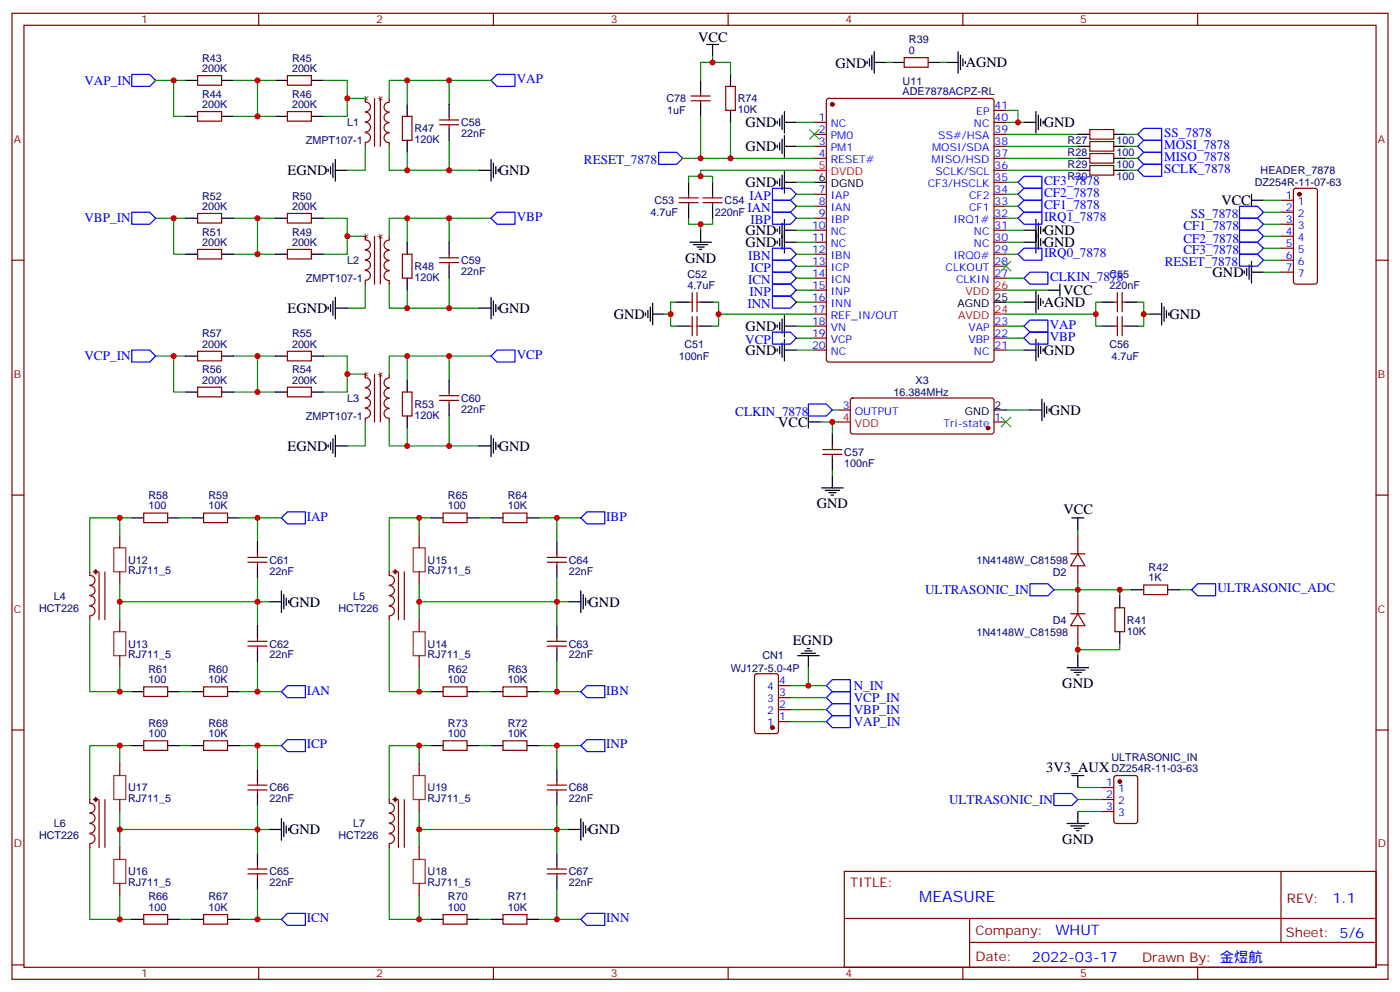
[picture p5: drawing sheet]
<svg xmlns="http://www.w3.org/2000/svg" width="412mm" height="292mm" viewBox="0 0 412 292" stroke-linecap="round" stroke-linejoin="round" font-family="sans-serif">
<g fill="none" stroke="#870000" stroke-width=".35">
<path d="M3.5 3.9h405.4v284.4h-405.4zM7.1 7.4h398.2v277.3h-398.2zM76.2 3.9v3.5M145.3 3.9v3.5M214.5 3.9v3.5M266.3 17h7.1v2.8h-7.1zM283.6 3.9v3.5M352.8 3.9v3.5M58.2 22.3h7.1v2.8h-7.1zM58.2 32.8h7.1v2.9h-7.1zM84.7 22.3h7v2.8h-7zM84.7 32.8h7v2.9h-7z"/>
<path d="M107.6 29v1.1a1.41 1.41 0 0 1 1.5 1.4 1.41 1.41 0 0 1-1.5 1.4M107.6 39.1a1.41 1.41 0 0 1 1.5 1.4 1.41 1.41 0 0 1-1.5 1.4M107.6 33.1a1.41 1.41 0 0 1 1.5 1.4 1.41 1.41 0 0 1-1.5 1.4M107.6 36a1.41 1.41 0 0 1 1.5 1.4 1.41 1.41 0 0 1-1.5 1.5M110.3 29v14.1M112 29v14M114.6 36.2a1.41 1.41 0 0 0-1.5 1.4 1.41 1.41 0 0 0 1.5 1.4M114.6 33.2a1.41 1.41 0 0 0-1.5 1.4 1.41 1.41 0 0 0 1.5 1.4M114.6 39.2a1.41 1.41 0 0 0-1.5 1.4 1.41 1.41 0 0 0 1.5 1.4M114.6 30.1a1.41 1.41 0 0 0-1.5 1.4 1.41 1.41 0 0 0 1.5 1.4M114.7 29v1M118.5 34.3h2.9v7h-2.9z"/>
<path d="M129.5 36.7h5.6M129.5 35.3h5.6M132.3 34.3v1M132.3 36.7v1.1M203.6 29.7h5.6M203.6 28.3h5.6M206.4 27.2v1.1M206.4 29.7v1M213.8 25.4h2.8v7.1h-2.8zM239.9 36h3.5M239.9 39.5h3.5M243.7 29.2l.4-.2h48l.7 .4v76.5l-.5 .6-48.2 .1-.6-.5-.1-76.4z"/>
<path d="M292.8 36h3.5M292.8 39.5h3.5M292.8 32.5h3.5M321 38.1h7.1v2.9h-7.1zM107.6 42v1.1M114.7 42v1.1M200 59.7h5.7M200 58.2h5.7M202.8 57.2v1M202.8 59.7v1M207.1 59.7h5.6M207.1 58.2h5.6"/>
<path d="M209.9 57.2v1M209.9 59.7v1M239.9 43.1h3.5M239.9 46.6h3.5M239.9 57.2h3.5M292.8 43.1h3.5M292.8 46.6h3.5M292.8 57.2h3.5M292.8 53.7h3.5M292.8 50.1h3.5M321 41.7h7.1v2.8h-7.1zM321 45.2h7.1v2.8h-7.1z"/>
<path d="M321 48.7h7.1v2.8h-7.1zM377.5 58.9h3.5M381.2 55.6l.5-.2h5.6l.7 .5 .1 27-.3 .5-.5 .2h-5.6l-.5-.2-.2-.5v-26.8zM3.5 76.6h3.6M58.2 73.4h7.1v2.8h-7.1zM58.2 62.8h7.1v2.9h-7.1zM84.7 73.4h7v2.8h-7zM84.7 62.8h7v2.9h-7zM107.6 69.5v1.1a1.41 1.41 0 0 1 1.5 1.4 1.41 1.41 0 0 1-1.5 1.4M107.6 79.7a1.41 1.41 0 0 1 1.5 1.4 1.41 1.41 0 0 1-1.5 1.4M107.6 73.6a1.41 1.41 0 0 1 1.5 1.4 1.41 1.41 0 0 1-1.5 1.4M107.6 76.6a1.41 1.41 0 0 1 1.5 1.4 1.41 1.41 0 0 1-1.5 1.4"/>
<path d="M110.3 69.6v14M112 69.6v14M114.6 76.7a1.41 1.41 0 0 0-1.5 1.4 1.41 1.41 0 0 0 1.5 1.5M114.6 73.8a1.41 1.41 0 0 0-1.5 1.4 1.41 1.41 0 0 0 1.5 1.4M114.6 79.7a1.41 1.41 0 0 0-1.5 1.4 1.41 1.41 0 0 0 1.5 1.4l.1 1.1M114.6 70.7a1.41 1.41 0 0 0-1.5 1.4 1.41 1.41 0 0 0 1.5 1.4M114.7 69.5v1.1M118.5 74.8h2.9v7.1h-2.9zM129.5 77.3h5.6M129.5 75.9h5.6M132.3 74.8v1.1M132.3 77.3v1.1"/>
<path d="M239.9 60.7h3.5M239.9 64.2h3.5M239.9 67.8h3.5M239.9 71.3h3.5M239.9 74.8h3.5M239.9 78.4h3.5M292.8 60.7h3.5M292.8 64.2h3.5M292.8 67.8h3.5M292.8 71.3h3.5M292.8 74.8h3.5M292.8 78.4h3.5"/>
<path d="M377.5 76.6h3.5M377.5 62.5h3.5M377.5 66h3.5M377.5 69.5h3.5M377.5 73.1h3.5M405.3 76.6h3.6M107.6 82.6v1M202.8 88.9h1.1M202.8 96h1.1M203.9 86.1v5.7M203.9 93.2v5.6M205.3 88.9h1.1"/>
<path d="M205.3 96h1.1M205.3 86.1v5.7M205.3 93.2v5.6M239.9 81.9h3.5M239.9 85.4h3.5M239.9 88.9h3.5M239.9 92.5h3.5M239.9 96h3.5M239.9 99.5h3.5M292.8 81.9h3.5M292.8 96h3.5M292.8 99.5h3.5"/>
<path d="M328.1 88.9h1M328.1 96h1M329.1 86.1v5.7M329.1 93.2v5.6M330.6 88.9h1M330.6 96h1M330.6 86.1v5.7M330.6 93.2v5.6M377.5 80.1h3.5M58.2 114h7.1v2.8h-7.1zM58.2 103.4h7.1v2.8h-7.1zM84.7 114h7v2.8h-7z"/>
<path d="M84.7 103.4h7v2.8h-7zM107.6 110.1v1.1M107.6 111.2a1.41 1.41 0 0 1 1.5 1.4 1.41 1.41 0 0 1-1.5 1.4M107.6 114.2a1.41 1.41 0 0 1 1.5 1.4 1.41 1.41 0 0 1-1.5 1.4M107.6 117.2a1.41 1.41 0 0 1 1.5 1.4 1.41 1.41 0 0 1-1.5 1.4M110.3 110.2v14M112 110.1v14.1M114.6 117.3a1.41 1.41 0 0 0-1.5 1.4 1.41 1.41 0 0 0 1.5 1.4M114.6 114.3a1.41 1.41 0 0 0-1.5 1.4 1.41 1.41 0 0 0 1.5 1.4M114.6 111.3a1.41 1.41 0 0 0-1.5 1.4 1.41 1.41 0 0 0 1.5 1.4M114.7 110.1v1.1M118.5 115.4h2.9v7h-2.9z"/>
<path d="M129.5 117.9h5.6M129.5 116.5h5.6M132.3 115.4v1.1M132.3 117.9v1M239.9 103h3.5M250.7 117.4l.5-.2h41.2l.4 .7v9.1l-.2 .5-.5 .2h-40.9l-.5-.2-.2-.5v-9.1zM292.8 103h3.5M107.6 123.2v1M107.6 120.2a1.41 1.41 0 0 1 1.5 1.4 1.41 1.41 0 0 1-1.5 1.4M114.6 120.3a1.41 1.41 0 0 0-1.5 1.4 1.41 1.41 0 0 0 1.5 1.4l.1 1.1M242.4 133.7h5.6M242.4 132.3h5.6"/>
<path d="M245.2 131.3v1M245.2 133.7v1.1M246.9 120.7h3.6M292.8 124.2h3.5M3.5 145.7h3.6M35.3 157.7v3.6M42.3 151h7.1v2.8h-7.1zM60 151h7v2.8h-7zM123.5 157.7v3.6M130.5 151h7.1v2.8h-7.1zM148.2 151h7v2.8h-7zM317.5 157.7v5.3"/>
<path d="M405.3 145.7h3.6M26.5 168.3v1.1M26.5 169.4a1.41 1.41 0 0 1 1.5 1.4 1.41 1.41 0 0 1-1.5 1.4M26.5 178.4a1.41 1.41 0 0 1 1.5 1.4 1.41 1.41 0 0 1-1.5 1.4M26.5 172.4a1.41 1.41 0 0 1 1.5 1.4 1.41 1.41 0 0 1-1.5 1.4M26.5 175.4a1.41 1.41 0 0 1 1.5 1.4 1.41 1.41 0 0 1-1.5 1.4M29.2 168.4v14M30.9 168.3v14.1M35.3 168.3v3.5M73 165.5h5.7M73 164.1h5.7M75.8 163v1.1"/>
<path d="M75.8 165.5v1M114.7 168.3v1.1a1.41 1.41 0 0 1 1.5 1.4 1.41 1.41 0 0 1-1.5 1.4M114.7 178.4a1.41 1.41 0 0 1 1.5 1.4 1.41 1.41 0 0 1-1.5 1.4M114.7 172.4a1.41 1.41 0 0 1 1.5 1.4 1.41 1.41 0 0 1-1.5 1.4M114.7 175.4a1.41 1.41 0 0 1 1.5 1.4 1.41 1.41 0 0 1-1.5 1.4M117.4 168.4v14M119.1 168.3v14.1M123.5 168.3v3.5M161.2 165.5h5.7M161.2 164.1h5.7M164 163v1.1M164 165.5v1"/>
<path d="M315.4 163h4.2M317.5 163l2.1 3.5h-4.2zM317.5 166.5v5.3M317.5 175.4v5.3M328.4 178.9h2.9v7h-2.9zM336.9 172.2h7.1v2.8h-7.1zM26.5 181.4v1M35.3 182.4v3.5M35.3 193v3.5M73 190.2h5.7M73 188.8h5.7M75.8 187.7v1.1"/>
<path d="M75.8 190.2v1M114.7 181.4v1M123.5 182.4v3.5M123.5 193v3.5M161.2 190.2h5.7M161.2 188.8h5.7M164 187.7v1.1M164 190.2v1M222.5 198.5l.5-.2h5.6l.7 .4v16.5l-.5 .7h-5.8l-.7-.4-.1-16.5zM315.4 180.7h4.2M317.5 180.7l2.1 3.5h-4.2zM317.5 184.2v5.3"/>
<path d="M3.5 214.9h3.6M42.3 202.2h7.1v2.8h-7.1zM42.3 218.1h7.1v2.8h-7.1zM60 202.2h7v2.8h-7zM60 218.1h7v2.8h-7zM130.5 202.2h7.1v2.8h-7.1zM130.5 218.1h7.1v2.8h-7.1zM148.2 202.2h7v2.8h-7zM148.2 218.1h7v2.8h-7zM229.3 212.4h3.5M229.3 208.9h3.5M229.3 205.4h3.5"/>
<path d="M229.3 201.8h3.5M405.3 214.9h3.6M26.5 235.3v1.1M26.5 236.4a1.41 1.41 0 0 1 1.5 1.4 1.41 1.41 0 0 1-1.5 1.4M26.5 239.4a1.41 1.41 0 0 1 1.5 1.4 1.41 1.41 0 0 1-1.5 1.4M29.2 235.4v14M30.9 235.4v14M35.3 224.8v3.5M35.3 235.3v3.6M73 232.5h5.7M73 231.1h5.7M75.8 230v1.1"/>
<path d="M75.8 232.5v1.1M114.7 235.3v1.1M114.7 236.4a1.41 1.41 0 0 1 1.5 1.4 1.41 1.41 0 0 1-1.5 1.4M114.7 239.4a1.41 1.41 0 0 1 1.5 1.4 1.41 1.41 0 0 1-1.5 1.4M117.4 235.4v14M119.1 235.4v14M123.5 224.8v3.5M123.5 235.3v3.6M161.2 232.5h5.7M161.2 231.1h5.7M164 230v1.1M164 232.5v1.1"/>
<path d="M324.6 231.8h3.5M324.6 235.3h3.5M324.6 238.9h3.5M328.3 228.5l.5-.2h5.6l.7 .4v13l-.4 .6-5.9 .1-.7-.5v-12.9zM26.5 248.4v1M26.5 245.5a1.41 1.41 0 0 1 1.5 1.4 1.41 1.41 0 0 1-1.5 1.4M26.5 242.4a1.41 1.41 0 0 1 1.5 1.4 1.41 1.41 0 0 1-1.5 1.4M35.3 249.4v3.6M73 257.2h5.7M73 255.8h5.7M75.8 254.7v1.1M75.8 257.2v1.1"/>
<path d="M114.7 248.4v1M114.7 245.5a1.41 1.41 0 0 1 1.5 1.4 1.41 1.41 0 0 1-1.5 1.4M114.7 242.4a1.41 1.41 0 0 1 1.5 1.4 1.41 1.41 0 0 1-1.5 1.4M123.5 249.4v3.6M161.2 257.2h5.7M161.2 255.8h5.7M164 254.7v1.1M164 257.2v1.1M248.7 256.5h156.6v28.2h-156.6zM377.3 256.5v20.9M35.3 260v3.6M42.3 269.2h7.1v2.8h-7.1z"/>
<path d="M60 269.2h7v2.8h-7zM123.5 260v3.6M130.5 269.2h7.1v2.8h-7.1zM148.2 269.2h7v2.8h-7zM248.7 270.4h156.5M285.6 277.4h119.6M285.6 270.4v14.1M3.5 284h3.6M76.2 284.7v3.6M145.3 284.7v3.6M214.5 284.7v3.6M283.6 284.7v3.6"/>
<path d="M352.8 284.7v3.6M405.3 284h3.6"/>
</g>
<g fill="#870000" stroke="#870000" stroke-width=".35">
<circle cx="245.2" cy="30.7" r=".53"/>
<circle cx="291" cy="126" r=".53"/>
<circle cx="382.8" cy="57.2" r=".53"/>
<circle cx="329.8" cy="230" r=".53"/>
<circle cx="227.5" cy="214.2" r=".53"/>
</g>
<path d="M239.9 50.1h3.5M292.8 92.5h3.5M292.8 85.4h3.5M246.9 124.2h3.6" fill="none" stroke="#f00" stroke-width=".35"/>
<g fill="none" stroke="#000" stroke-width=".35">
<path d="M208.1 13.1h3.6M209.9 13.1v3.5M255.4 18v.7M256.1 17.3v2.1M256.8 16.3v4.2M257.5 18.4h3.6M257.5 15.2v6.4M262.8 18.4h3.5M273.4 18.4h3.5M278.7 18.4h3.5M282.2 15.2v6.4M282.9 16.3v4.2"/>
<path d="M283.6 17.3v2.1M284.3 18v.7M54.7 23.7h3.5M54.7 34.3h3.5M65.3 23.7h3.5M65.3 34.3h3.5M81.1 23.7h3.6M81.1 34.3h3.6M91.7 23.7h3.5M91.7 34.3h3.5M119.9 30.7v3.6M132.3 30.7v3.6"/>
<path d="M132.3 37.8v3.5M206.4 23.7v3.5M206.4 30.7v3.6M215.2 21.9v3.5M215.2 32.5v3.5M229 35.7v.7M229.7 35v2.1M230.4 33.9v4.2M231.1 36h3.5M231.1 32.8v6.4M231.1 39.9v6.3M301.6 36h3.6"/>
<path d="M305.2 32.8v6.4M305.9 33.9v4.2M306.6 35v2.1M307.3 35.7v.7M317.5 39.5h3.5M328.1 39.5h3.5M96.7 49.8v.7M97.4 49.1v2.1M98.1 48v4.2M98.8 50.1h3.5M98.8 47v6.3M119.9 41.3v3.5"/>
<path d="M141.1 50.1h3.5M144.6 47v6.3M145.3 48v4.2M146 49.1v2.1M146.8 49.8v.7M202.8 53.7v3.5M209.9 53.7v3.5M229 42.7v.7M229 53.3v.7M229.7 42v2.1M229.7 52.6v2.1M230.4 41v4.2"/>
<path d="M230.4 51.5v4.3M231.1 53.7h3.5M231.1 50.5v6.3M231.1 43.1h3.5M239.9 53.7h3.5M317.5 43.1h3.5M317.5 46.6h3.5M317.5 50.1h3.5M328.1 43.1h3.5M328.1 46.6h3.5M328.1 50.1h3.5M368.7 57.2v3.5"/>
<path d="M368.7 58.9h3.5M54.7 74.8h3.5M54.7 64.2h3.5M65.3 74.8h3.5M65.3 64.2h3.5M81.1 74.8h3.6M81.1 64.2h3.6M91.7 74.8h3.5M91.7 64.2h3.5M119.9 71.3v3.5M132.3 71.3v3.5M132.3 78.4v3.5"/>
<path d="M202.8 60.7v3.5M203.2 71.3h6.3M204.3 72h4.2M205.3 72.7h2.1M206 73.4h.7M206.4 67.8v3.5M209.9 60.7v3.5M229 67.4v.7M229 70.9v.7M229.7 66.7v2.1M229.7 70.2v2.2M230.4 65.7v7.7"/>
<path d="M231.1 64.6v9.9M231.1 67.8h3.5M231.1 71.3h3.5M301.6 67.8h3.6M301.6 71.3h3.6M305.2 64.6v9.9M305.9 65.7v7.7M306.6 66.7v2.1M306.6 70.2v2.2M307.3 67.4v.7M307.3 70.9v.7M366.5 79.8v.7"/>
<path d="M367.2 79.1v2.1M367.9 78v4.2M368.7 76.9v6.4M96.7 90.3v.8M97.4 89.6v2.2M98.1 88.6v4.2M98.8 87.5v6.4M98.8 90.7h3.5M119.9 81.9v3.5M141.1 90.7h3.5M144.6 87.5v6.4M145.3 88.6v4.2"/>
<path d="M146 89.6v2.2M146.8 90.3v.8M190.1 92.1v.7M190.9 91.4v2.1M191.6 90.3v4.3M192.3 92.5h3.5M192.3 89.3v6.3M199.3 88.9h3.5M199.3 96h3.5M206.4 88.9h3.5M206.4 96h3.5M229 95.6v.7"/>
<path d="M229.7 94.9v2.1M230.4 93.9v4.2M231.1 92.8v6.4M231.1 99.9v6.3M231.1 96h3.5M292.8 88.9h3.5M301.6 88.9h3.6M305.2 85.8v6.3M305.2 99.9v6.3M305.9 86.8v4.3M306.6 87.9v2.1M307.3 88.6v.7"/>
<path d="M308.7 85.4h3.5M312.2 83.6v3.6M324.6 88.9h3.5M324.6 96h3.5M331.6 88.9h3.5M331.6 96h3.5M338.7 92.5h3.5M342.2 89.3v6.3M342.9 90.3v4.3M343.6 91.4v2.1M344.3 92.1v.7M368.7 80.1h3.5"/>
<path d="M54.7 115.4h3.5M54.7 104.8h3.5M65.3 115.4h3.5M65.3 104.8h3.5M81.1 115.4h3.6M81.1 104.8h3.6M91.7 115.4h3.5M91.7 104.8h3.5M119.9 111.9v3.5M132.3 111.9v3.5M132.3 118.9v3.5M229 102.7v.7"/>
<path d="M229.7 102v2.1M230.4 100.9v4.3M231.1 103h3.5M301.6 103h3.6M305.9 100.9v4.3M306.6 102v2.1M306.9 117.5v6.4M307.3 102.7v.7M307.6 118.6v4.2M308.3 119.6v2.1M96.7 130.9v.7M97.4 130.2v2.1"/>
<path d="M98.1 129.2v4.2M98.8 128.1v6.3M98.8 131.3h3.5M119.9 122.4v3.6M141.1 131.3h3.5M144.6 128.1v6.3M145.3 129.2v4.2M146 130.2v2.1M146.8 130.9v.7M238.1 124.2h3.6M238.1 122.4v3.6M245.2 127.7v3.6"/>
<path d="M245.2 134.8v3.5M292.8 120.7h3.5M303.4 120.7h3.5M309 120.3v.7M38.8 152.4h3.5M49.4 152.4h3.5M56.4 152.4h3.6M67 152.4h3.6M75.8 159.5v3.5M127 152.4h3.5M137.6 152.4h3.5M144.6 152.4h3.6"/>
<path d="M155.2 152.4h3.5M164 159.5v3.5M242 143.6h6.4M243.1 144.3h4.2M244.1 145h2.1M244.8 145.7h.7M245.2 140.1v3.5M315.7 152.4h3.6M317.5 152.4v3.6M75.8 166.5v3.6M79.4 177.1h3.5M82.9 174v6.3"/>
<path d="M83.6 175v4.2M84.3 176.1v2.1M85 176.8v.7M164 166.5v3.6M167.6 177.1h3.5M171.1 174v6.3M171.8 175v4.2M172.5 176.1v2.1M173.2 176.8v.7M329.8 175.4v3.5M333.4 173.6h3.5M344 173.6h3.5"/>
<path d="M75.8 184.2v3.5M75.8 191.2v3.6M164 184.2v3.5M164 191.2v3.6M234.9 193h6.4M236 192.3h4.2M237.1 191.6h2.1M237.8 190.9h.7M238.1 193v3.5M314.3 196.5h6.4M315.4 197.2h4.2M316.4 197.9h2.2"/>
<path d="M317.1 198.6h.8M317.5 193v3.5M329.8 185.9v3.6M38.8 203.6h3.5M38.8 219.5h3.5M49.4 203.6h3.5M49.4 219.5h3.5M56.4 203.6h3.6M56.4 219.5h3.6M67 203.6h3.6M67 219.5h3.6M127 203.6h3.5"/>
<path d="M127 219.5h3.5M137.6 203.6h3.5M137.6 219.5h3.5M144.6 203.6h3.6M144.6 219.5h3.6M155.2 203.6h3.5M155.2 219.5h3.5M75.8 226.5v3.5M75.8 233.6v3.5M164 226.5v3.5M164 233.6v3.5M315.7 228.3h3.6"/>
<path d="M317.5 228.3v3.5M317.5 238.9v3.5M75.8 251.2v3.5M75.8 258.3v3.5M79.4 244.2h3.5M82.9 241v6.3M83.6 242v4.3M84.3 243.1v2.1M85 243.8v.7M164 251.2v3.5M164 258.3v3.5M167.6 244.2h3.5"/>
<path d="M171.1 241v6.3M171.8 242v4.3M172.5 243.1v2.1M173.2 243.8v.7M314.3 242.4h6.4M315.4 243.1h4.2M316.4 243.8h2.2M317.1 244.5h.8M38.8 270.6h3.5M49.4 270.6h3.5M56.4 270.6h3.6M67 270.6h3.6"/>
<path d="M127 270.6h3.5M137.6 270.6h3.5M144.6 270.6h3.6M155.2 270.6h3.5"/>
</g>
<g fill="none" stroke="#008700" stroke-width=".35">
<path d="M209.9 16.6v1.8h5.3v3.5M209.9 18.4h-3.5v5.3M261.1 18.4h1.7M276.9 18.4h1.8M45.9 23.7h8.8M51.2 23.7v10.6h3.5M68.8 23.7h12.3M68.8 34.3h12.3M75.8 23.7v10.6M95.2 23.7h7.1v5.3h5.3M102.3 29v5.3h-7.1M119.9 23.7v7"/>
<path d="M132.3 23.7v7M144.6 23.7h-29.9v5.3M206.4 34.3v12.3M215.2 36v10.6M234.6 36h5.3M296.3 32.5h3.6v3.5M296.3 36h5.3M296.3 39.5h21.2M331.6 39.5h3.5M107.6 43.1v7h-5.3M114.7 43.1v7h26.4M119.9 44.8v5.3"/>
<path d="M132.3 41.3v8.8M201.1 46.6h38.8M206.4 51.9h-3.6v1.8M234.6 43.1h5.3M234.6 53.7h5.3M234.6 57.2h5.3M239.9 50.1h-33.5v1.8h3.5v1.8M296.3 50.1h21.2M296.3 46.6h21.2M296.3 43.1h21.2M296.3 53.7h3.6M296.3 57.2h3.6"/>
<path d="M331.6 50.1h3.5M331.6 46.6h3.5M331.6 43.1h3.5M372.2 58.9h5.3M45.9 64.2h8.8M51.2 64.2v10.6h3.5M68.8 74.8h12.3M68.8 64.2h12.3M75.8 64.2v10.6M95.2 64.2h7.1v5.3h5.3M102.3 69.5v5.3h-7.1M119.9 64.2v7.1"/>
<path d="M132.3 64.2v7.1M144.6 64.2h-29.9v5.3M202.8 64.2v1.8h3.6v1.8M209.9 64.2v1.8h-3.5M234.6 67.8h5.3M234.6 71.3h5.3M234.6 74.8h5.3M234.6 78.4h5.3M234.6 60.7h5.3M234.6 64.2h5.3M296.3 67.8h5.3M296.3 71.3h5.3"/>
<path d="M296.3 74.8h3.6M296.3 60.7h3.6M296.3 64.2h3.6M372.2 66h5.3M372.2 69.5h5.3M372.2 73.1h5.3M372.2 76.6h5.3M372.2 62.5h5.3M107.6 83.6v7.1h-5.3M114.7 83.6v7.1h26.4M119.9 85.4v5.3M132.3 81.9v8.8"/>
<path d="M197.6 92.5v3.5h1.7M199.3 88.9h-1.7v3.6h-1.8M209.9 88.9h1.8v3.6h28.2M211.7 92.5v3.5h-1.8M234.6 96h5.3M234.6 99.5h5.3M234.6 85.4h5.3M234.6 81.9h5.3M234.6 88.9h5.3M296.3 96h5.3M296.3 99.5h5.3M296.3 85.4h12.4"/>
<path d="M296.3 81.9h5.3M296.3 88.9h5.3M322.8 92.5v3.5h1.8M324.6 88.9h-1.8v3.6h-26.5M335.1 88.9h1.8v3.6M338.7 92.5h-1.8v3.5h-1.8M372.2 80.1h5.3M45.9 104.8h8.8M51.2 104.8v10.6h3.5M68.8 115.4h12.3M68.8 104.8h12.3M75.8 104.8v10.6"/>
<path d="M95.2 104.8h7.1v5.3h5.3M102.3 110.1v5.3h-7.1M119.9 104.8v7.1M132.3 104.8v7.1M144.6 104.8h-29.9v5.3M234.6 103h5.3M296.3 103h5.3M107.6 124.2v7.1h-5.3M114.7 124.2v7.1h26.4M119.9 126v5.3M132.3 122.4v8.9M241.7 124.2h5.2"/>
<path d="M245.2 120.7h1.7M245.2 124.2v3.5M245.2 138.3v1.8M296.3 120.7h7.1M35.3 152.4h-8.8v15.9M38.8 152.4h-3.5v5.3M52.9 152.4h3.5M70.6 152.4h5.2v7.1M75.8 152.4h7.1M123.5 152.4h-8.8v15.9M127 152.4h-3.5v5.3M141.1 152.4h3.5"/>
<path d="M158.7 152.4h5.3v7.1M164 152.4h7.1M317.5 156v1.7M35.3 171.8v10.6M35.3 177.1h44.1M75.8 170.1v14.1M123.5 177.1h44.1M123.5 171.8v10.6M164 170.1v14.1M317.5 171.8v1.8h-7.1M329.8 173.6v1.8M333.4 173.6h-15.9v1.8"/>
<path d="M347.5 173.6h3.5M26.5 182.4v21.2h8.8M35.3 196.5v7.1h3.5M75.8 194.8v8.8h-5.2M114.7 182.4v21.2h8.8M123.5 196.5v7.1h3.5M164 194.8v8.8h-5.3M238.1 196.5v5.3M317.5 189.5v3.5M329.8 189.5v1.7h-12.3M35.3 219.5h-8.8v15.8M38.8 219.5h-3.5v5.3"/>
<path d="M52.9 203.6h3.5M52.9 219.5h3.5M70.6 219.5h5.2v7M75.8 203.6h7.1M75.8 219.5h7.1M123.5 219.5h-8.8v15.8M127 219.5h-3.5v5.3M141.1 203.6h3.5M141.1 219.5h3.5M158.7 219.5h5.3v7M164 203.6h7.1M164 219.5h7.1"/>
<path d="M232.8 201.8h10.6M232.8 205.4h10.6M232.8 208.9h10.6M232.8 212.4h10.6M35.3 238.9v10.5M75.8 237.1v14.1M123.5 238.9v10.5M164 237.1v14.1M317.5 231.8h7.1M317.5 238.9h7.1M317.5 235.3h7.1M26.5 249.4v21.2h8.8"/>
<path d="M35.3 244.2h44.1M114.7 249.4v21.2h8.8M123.5 244.2h44.1M35.3 263.6v7h3.5M52.9 270.6h3.5M75.8 261.8v8.8h-5.2M75.8 270.6h7.1M123.5 263.6v7h3.5M141.1 270.6h3.5M164 261.8v8.8h-5.3M164 270.6h7.1"/>
</g>
<g fill="none" stroke="#00f" stroke-width=".35">
<path d="M38.8 21.9h5.3l1.8 1.8-1.8 1.7h-5.3zM144.6 23.7l1.8-1.8h5.3v3.5h-5.3zM335.1 39.5l1.8-1.7h5.3v3.5h-5.3zM194 44.8h5.3l1.8 1.8-1.8 1.8h-5.3zM227.5 55.4h5.3l1.8 1.8-1.8 1.7h-5.3zM227.5 58.9h5.3l1.8 1.8-1.8 1.8h-5.3zM299.9 53.7l1.7-1.8h5.3v3.5h-5.3zM299.9 57.2l1.7-1.8h5.3v3.5h-5.3zM335.1 43.1l1.8-1.8h5.3v3.5h-5.3zM335.1 46.6l1.8-1.8h5.3v3.6h-5.3zM335.1 50.1l1.8-1.7h5.3v3.5h-5.3zM38.8 62.5h5.3l1.8 1.7-1.8 1.8h-5.3z"/>
<path d="M144.6 64.2l1.8-1.7h5.3v3.5h-5.3zM227.5 62.5h5.3l1.8 1.7-1.8 1.8h-5.3zM227.5 73.1h5.3l1.8 1.7-1.8 1.8h-5.3zM227.5 76.6h5.3l1.8 1.8-1.8 1.7h-5.3zM299.9 60.7l1.7-1.8h5.3v3.6h-5.3zM299.9 64.2l1.7-1.7h5.3v3.5h-5.3zM299.9 74.8l1.7-1.7h5.3v3.5h-5.3zM365.1 64.2h5.3l1.8 1.8-1.8 1.8h-5.3zM365.1 67.8h5.3l1.8 1.7-1.8 1.8h-5.3zM365.1 71.3h5.3l1.8 1.8-1.8 1.7h-5.3zM365.1 74.8h5.3l1.8 1.8-1.8 1.8h-5.3zM365.1 60.7h5.3l1.8 1.8-1.8 1.7h-5.3z"/>
<path d="M227.5 83.6h5.3l1.8 1.8-1.8 1.8h-5.3zM227.5 87.2h5.3l1.8 1.7-1.8 1.8h-5.3zM227.5 80.1h5.3l1.8 1.8-1.8 1.7h-5.3zM227.5 97.8h5.3l1.8 1.7-1.8 1.8h-5.3zM301.6 99.5l1.8-1.7h5.3v3.5h-5.3zM301.6 81.9l1.8-1.8h5.3v3.5h-5.3zM303.4 94.2h5.3v3.6h-5.3l-1.8-1.8zM38.8 103h5.3l1.8 1.8-1.8 1.8h-5.3zM144.6 104.8l1.8-1.8h5.3v3.6h-5.3zM238.1 118.9h5.3l1.8 1.8-1.8 1.7h-5.3zM82.9 152.4l1.8-1.7h5.3v3.5h-5.3zM171.1 152.4l1.8-1.7h5.3v3.5h-5.3z"/>
<path d="M303.4 171.8h5.3l1.7 1.8-1.7 1.8h-5.3zM351 173.6l1.8-1.8h5.3v3.6h-5.3zM82.9 203.6l1.8-1.8h5.3v3.6h-5.3zM82.9 219.5l1.8-1.8h5.3v3.5h-5.3zM171.1 203.6l1.8-1.8h5.3v3.6h-5.3zM171.1 219.5l1.8-1.8h5.3v3.5h-5.3zM243.4 212.4l1.8-1.8h5.3v3.6h-5.3zM243.4 208.9l1.8-1.8h5.3v3.5h-5.3zM243.4 205.4l1.8-1.8h5.3v3.5h-5.3zM243.4 201.8l1.8-1.7h5.3v3.5h-5.3zM310.4 233.6h5.3l1.8 1.7-1.8 1.8h-5.3zM82.9 270.6l1.8-1.7h5.3v3.5h-5.3z"/>
<path d="M171.1 270.6l1.8-1.7h5.3v3.5h-5.3z"/>
</g>
<path d="M238.5 38.1l2.8 2.9M241.3 38.1l-2.8 2.9M294.9 76.9l2.8 2.9M297.7 76.9l-2.8 2.9M294.9 122.8l2.8 2.8M297.7 122.8l-2.8 2.8" fill="none" stroke="#3c3" stroke-width=".35"/>
<g fill="none" stroke="#600" stroke-width=".35">
<path d="M27.5 168.3h1.4M27.9 168l.7 .7M28.2 167.6v1.4M28.6 168l-.7 .7M115.7 168.3h1.4M116.1 168l.7 .7M116.4 167.6v1.4M116.8 168l-.7 .7M27.5 235.3h1.4M27.9 235l.7 .7M28.2 234.6v1.4M28.6 235l-.7 .7"/>
<path d="M115.7 235.3h1.4M116.1 235l.7 .7M116.4 234.6v1.4M116.8 235l-.7 .7"/>
</g>
<path d="M33.5 161.3h3.5v7h-3.5zM121.7 161.3h3.5v7h-3.5zM33.5 185.9h3.5v7.1h-3.5zM121.7 185.9h3.5v7.1h-3.5zM33.5 228.3h3.5v7h-3.5zM121.7 228.3h3.5v7h-3.5zM33.5 253h3.5v7h-3.5zM121.7 253h3.5v7h-3.5z" fill="none" stroke="#933" stroke-width=".35"/>
<g fill="#c00">
<circle cx="211.7" cy="92.5" r=".88"/>
<circle cx="197.6" cy="92.5" r=".88"/>
<circle cx="336.9" cy="92.5" r=".88"/>
<circle cx="322.8" cy="92.5" r=".88"/>
<circle cx="299.9" cy="36" r=".88"/>
<circle cx="245.2" cy="124.2" r=".88"/>
<circle cx="317.5" cy="191.2" r=".88"/>
<circle cx="329.8" cy="173.6" r=".88"/>
<circle cx="317.5" cy="173.6" r=".88"/>
<circle cx="238.1" cy="201.8" r=".88"/>
<circle cx="51.2" cy="23.7" r=".88"/>
<circle cx="75.8" cy="23.7" r=".88"/>
<circle cx="75.8" cy="34.3" r=".88"/>
<circle cx="102.3" cy="29" r=".88"/>
<circle cx="119.9" cy="50.1" r=".88"/>
<circle cx="132.3" cy="50.1" r=".88"/>
<circle cx="119.9" cy="23.7" r=".88"/>
<circle cx="132.3" cy="23.7" r=".88"/>
<circle cx="132.3" cy="64.2" r=".88"/>
<circle cx="119.9" cy="64.2" r=".88"/>
<circle cx="132.3" cy="90.7" r=".88"/>
<circle cx="119.9" cy="90.7" r=".88"/>
<circle cx="102.3" cy="69.5" r=".88"/>
<circle cx="75.8" cy="74.8" r=".88"/>
<circle cx="75.8" cy="64.2" r=".88"/>
<circle cx="51.2" cy="64.2" r=".88"/>
<circle cx="132.3" cy="104.8" r=".88"/>
<circle cx="119.9" cy="104.8" r=".88"/>
<circle cx="102.3" cy="110.1" r=".88"/>
<circle cx="75.8" cy="115.4" r=".88"/>
<circle cx="75.8" cy="104.8" r=".88"/>
<circle cx="51.2" cy="104.8" r=".88"/>
<circle cx="35.3" cy="152.4" r=".88"/>
<circle cx="35.3" cy="203.6" r=".88"/>
<circle cx="35.3" cy="177.1" r=".88"/>
<circle cx="75.8" cy="177.1" r=".88"/>
<circle cx="75.8" cy="152.4" r=".88"/>
<circle cx="75.8" cy="203.6" r=".88"/>
<circle cx="164" cy="203.6" r=".88"/>
<circle cx="164" cy="152.4" r=".88"/>
<circle cx="164" cy="177.1" r=".88"/>
<circle cx="123.5" cy="177.1" r=".88"/>
<circle cx="123.5" cy="203.6" r=".88"/>
<circle cx="123.5" cy="152.4" r=".88"/>
<circle cx="75.8" cy="270.6" r=".88"/>
<circle cx="75.8" cy="219.5" r=".88"/>
<circle cx="75.8" cy="244.2" r=".88"/>
<circle cx="35.3" cy="244.2" r=".88"/>
<circle cx="35.3" cy="270.6" r=".88"/>
<circle cx="35.3" cy="219.5" r=".88"/>
<circle cx="164" cy="270.6" r=".88"/>
<circle cx="164" cy="219.5" r=".88"/>
<circle cx="164" cy="244.2" r=".88"/>
<circle cx="123.5" cy="244.2" r=".88"/>
<circle cx="123.5" cy="270.6" r=".88"/>
<circle cx="123.5" cy="219.5" r=".88"/>
<circle cx="132.3" cy="131.3" r=".88"/>
<circle cx="119.9" cy="131.3" r=".88"/>
<circle cx="206.4" cy="66" r=".88"/>
<circle cx="206.4" cy="51.9" r=".88"/>
<circle cx="206.4" cy="46.6" r=".88"/>
<circle cx="215.2" cy="46.6" r=".88"/>
<circle cx="209.9" cy="18.4" r=".88"/>
</g>
<text font-size="4.6" fill="#00f" x="270.8" y="265.5">MEASURE</text>
<g font-size="4.2">
<text x="205.7" y="12.4">VCC</text>
<text x="246.1" y="19.9">GND</text>
<text x="284.5" y="19.8">AGND</text>
<text x="219.6" y="37.5">GND</text>
<text x="307.4" y="37.5">GND</text>
<text x="219.6" y="44.5">GND</text>
<text x="84.7" y="51.5">EGND</text>
<text x="146.9" y="51.5">GND</text>
<text x="219.6" y="55.1">GND</text>
<text x="359.8" y="60.4">VCC</text>
<text x="219.6" y="69.2">GND</text>
<text x="307.4" y="69.2">GND</text>
<text x="201.8" y="77.4">GND</text>
<text x="219.6" y="72.7">GND</text>
<text x="307.4" y="72.7">GND</text>
<text x="357.2" y="81.5">GND</text>
<text x="313.2" y="86.9">VCC</text>
<text x="84.7" y="92.1">EGND</text>
<text x="146.9" y="92.1">GND</text>
<text x="180.8" y="93.9">GND</text>
<text x="307.4" y="90.4">AGND</text>
<text x="344.5" y="93.9">GND</text>
<text x="219.6" y="97.4">GND</text>
<text x="219.6" y="104.5">GND</text>
<text x="307.4" y="104.5">GND</text>
<text x="229.2" y="125.7">VCC</text>
<text x="309.2" y="122.2">GND</text>
<text x="84.7" y="132.7">EGND</text>
<text x="146.9" y="132.7">GND</text>
<text x="240.6" y="149.7">GND</text>
<text x="313.3" y="151.4">VCC</text>
<text x="85.2" y="178.5">GND</text>
<text x="173.4" y="178.5">GND</text>
<text x="233.5" y="189.8">EGND</text>
<text x="312.9" y="202.6">GND</text>
<text x="308.2" y="227.2">3V3_AUX</text>
<text x="85.2" y="245.6">GND</text>
<text x="173.4" y="245.6">GND</text>
<text x="312.9" y="248.5">GND</text>
</g>
<g font-size="4.2" fill="#800">
<text x="110.1" y="30.3" transform="rotate(-90 110.1 30.3)">*</text>
<text x="114.3" y="30.3" transform="rotate(-90 114.3 30.3)">*</text>
<text x="110.1" y="70.9" transform="rotate(-90 110.1 70.9)">*</text>
<text x="114.3" y="70.9" transform="rotate(-90 114.3 70.9)">*</text>
<text x="110.1" y="111.5" transform="rotate(-90 110.1 111.5)">*</text>
<text x="114.3" y="111.4" transform="rotate(-90 114.3 111.4)">*</text>
</g>
<g font-size="4.2" fill="#00f">
<text x="392.5" y="265.8">1.1</text>
<text x="310.9" y="275.3">WHUT</text>
<text x="304" y="283.1">2022-03-17</text>
</g>
<g font-size="3.9" fill="#00f">
<text x="24.9" y="24.9">VAP_IN</text>
<text x="152.2" y="24.4">VAP</text>
<text x="342.9" y="40.4">SS_7878</text>
<text x="342.9" y="43.9">MOSI_7878</text>
<text x="342.9" y="47.5">MISO_7878</text>
<text x="172" y="48.4">RESET_7878</text>
<text x="342.9" y="51">SCLK_7878</text>
<text x="220.8" y="58.9">IAP</text>
<text x="307.6" y="54.4">CF3_7878</text>
<text x="307.6" y="57.9">CF2_7878</text>
<text x="24.9" y="65.4">VBP_IN</text>
<text x="152.2" y="65">VBP</text>
<text x="220.1" y="62.5">IAN</text>
<text x="307.6" y="61.5">CF1_7878</text>
<text x="307.6" y="65">IRQ1_7878</text>
<text x="350.8" y="64.1">SS_7878</text>
<text x="221" y="66">IBP</text>
<text x="348.6" y="67.8">CF1_7878</text>
<text x="348.6" y="71.4">CF2_7878</text>
<text x="220.4" y="76.6">IBN</text>
<text x="307.6" y="75.6">IRQ0_7878</text>
<text x="348.6" y="74.8">CF3_7878</text>
<text x="220.4" y="83.6">ICN</text>
<text x="221" y="80.1">ICP</text>
<text x="309.3" y="82.6">CLKIN_7878</text>
<text x="343.1" y="78.4">RESET_7878</text>
<text x="220.8" y="87.2">INP</text>
<text x="220.1" y="90.7">INN</text>
<text x="219.5" y="101.3">VCP</text>
<text x="309.2" y="96.8">VAP</text>
<text x="309.2" y="100.3">VBP</text>
<text x="24.9" y="106">VCP_IN</text>
<text x="152.2" y="105.6">VCP</text>
<text x="216.6" y="122.4">CLKIN_7878</text>
<text x="90.4" y="153.3">IAP</text>
<text x="178.6" y="153.3">IBP</text>
<text x="272.5" y="174.9">ULTRASONIC_IN</text>
<text x="358.6" y="174.3">ULTRASONIC_ADC</text>
<text x="251.5" y="203.1">N_IN</text>
<text x="90.4" y="204.4">IAN</text>
<text x="178.6" y="204.4">IBN</text>
<text x="251.5" y="206.7">VCP_IN</text>
<text x="251.5" y="213.7">VAP_IN</text>
<text x="251.5" y="210.2">VBP_IN</text>
<text x="90.4" y="220.3">ICP</text>
<text x="178.6" y="220.3">INP</text>
<text x="279.6" y="236.6">ULTRASONIC_IN</text>
<text x="90.4" y="271.5">ICN</text>
<text x="178.6" y="271.5">INN</text>
</g>
<g font-size="3.9" fill="#800">
<text x="250.5" y="261.1">TITLE:</text>
<text x="379.1" y="265.8">REV:</text>
<text x="287.4" y="275.3">Company:</text>
<text x="378.7" y="275.9">Sheet: 5/6</text>
<text x="287.4" y="283">Date:</text>
<text x="336.4" y="283.1">Drawn By: 金煜航</text>
</g>
<g font-size="3.2" fill="#800">
<text x="41.6" y="6.9">1</text>
<text x="110.8" y="6.9">2</text>
<text x="179.9" y="6.9">3</text>
<text x="249.1" y="6.9">4</text>
<text x="318.2" y="6.9">5</text>
<text x="4.1" y="42">A</text>
<text x="405.9" y="42">A</text>
<text x="4.1" y="111.2">B</text>
<text x="405.9" y="111.2">B</text>
<text x="4.1" y="180.3">C</text>
<text x="405.9" y="180.3">C</text>
<text x="4.1" y="249.4">D</text>
<text x="405.9" y="249.4">D</text>
<text x="41.6" y="287.7">1</text>
<text x="110.8" y="287.7">2</text>
<text x="179.9" y="287.7">3</text>
<text x="249.1" y="287.7">4</text>
<text x="318.2" y="287.7">5</text>
</g>
<g font-size="3.2" fill="#000080">
<text x="267.7" y="15.9">0</text>
<text x="267.7" y="12.7">R39</text>
<text x="59.6" y="21.2">200K</text>
<text x="59.6" y="18.2">R43</text>
<text x="86" y="21.2">200K</text>
<text x="86" y="18.2">R45</text>
<text x="59.6" y="28.8">R44</text>
<text x="86" y="28.8">R46</text>
<text x="265.9" y="27.9">ADE7878ACPZ-RL</text>
<text x="265.9" y="24.9">U11</text>
<text x="59.6" y="31.8">200K</text>
<text x="86" y="31.8">200K</text>
<text x="196.3" y="30.1">C78</text>
<text x="196.5" y="33.6">1uF</text>
<text x="217.3" y="33.3">10K</text>
<text x="217.3" y="30.1">R74</text>
<text x="102.2" y="37.2">L1</text>
<text x="122.1" y="38.9">R47</text>
<text x="135.8" y="40.3">22nF</text>
<text x="135.8" y="37.1">C58</text>
<text x="90.1" y="42.5">ZMPT107-1</text>
<text x="122.1" y="42.1">120K</text>
<text x="314.5" y="42.5">R27</text>
<text x="314.5" y="46">R28</text>
<text x="328.9" y="42.5">100</text>
<text x="328.9" y="46">100</text>
<text x="314.5" y="49.5">R29</text>
<text x="314.5" y="53">R30</text>
<text x="328.9" y="49.5">100</text>
<text x="328.9" y="53">100</text>
<text x="371.3" y="51.3">HEADER_7878</text>
<text x="59.6" y="58.7">R52</text>
<text x="86" y="58.7">R50</text>
<text x="369.6" y="54.8">DZ254R-11-07-63</text>
<text x="59.6" y="61.8">200K</text>
<text x="86" y="61.8">200K</text>
<text x="191.6" y="63.6">4.7uF</text>
<text x="192.8" y="60.1">C53</text>
<text x="210.5" y="63.6">220nF</text>
<text x="213.4" y="60.1">C54</text>
<text x="59.6" y="69.3">R51</text>
<text x="86" y="69.3">R49</text>
<text x="59.6" y="72.4">200K</text>
<text x="86" y="72.4">200K</text>
<text x="102.2" y="77.7">L2</text>
<text x="135.8" y="77.7">C59</text>
<text x="90.1" y="83">ZMPT107-1</text>
<text x="122.1" y="82.7">120K</text>
<text x="122.1" y="79.5">R48</text>
<text x="135.8" y="80.9">22nF</text>
<text x="202.5" y="81.9">C52</text>
<text x="326.8" y="81.9">C55</text>
<text x="202.5" y="85.1">4.7uF</text>
<text x="326.8" y="85.1">220nF</text>
<text x="59.6" y="99.3">R57</text>
<text x="86" y="99.3">R55</text>
<text x="59.6" y="102.3">200K</text>
<text x="86" y="102.3">200K</text>
<text x="199.9" y="106">100nF</text>
<text x="201.6" y="102.4">C51</text>
<text x="326.8" y="102.4">C56</text>
<text x="327.4" y="106">4.7uF</text>
<text x="59.6" y="112.9">200K</text>
<text x="59.6" y="109.9">R56</text>
<text x="86" y="112.9">200K</text>
<text x="86" y="109.9">R54</text>
<text x="269.7" y="112.9">X3</text>
<text x="102.2" y="118.3">L3</text>
<text x="135.8" y="118.3">C60</text>
<text x="263.2" y="116.5">16.384MHz</text>
<text x="90.1" y="123.6">ZMPT107-1</text>
<text x="122.1" y="123.3">120K</text>
<text x="122.1" y="120.1">R53</text>
<text x="135.8" y="121.5">22nF</text>
<text x="248.7" y="137.3">100nF</text>
<text x="248.7" y="134.2">C57</text>
<text x="43.8" y="150">100</text>
<text x="43.8" y="146.8">R58</text>
<text x="61.4" y="150">10K</text>
<text x="61.4" y="146.8">R59</text>
<text x="131.9" y="150">100</text>
<text x="132" y="146.8">R65</text>
<text x="149.6" y="150">10K</text>
<text x="149.6" y="146.8">R64</text>
<text x="37.8" y="165.9">U12</text>
<text x="79.4" y="165.9">C61</text>
<text x="125.9" y="165.9">U15</text>
<text x="167.6" y="165.9">C64</text>
<text x="287.6" y="165.9">1N4148W_C81598</text>
<text x="338.3" y="167.9">R42</text>
<text x="37.7" y="169.1">RJ711_5</text>
<text x="79.4" y="169.1">22nF</text>
<text x="125.9" y="169.1">RJ711_5</text>
<text x="167.6" y="169.1">22nF</text>
<text x="310.1" y="169.4">D2</text>
<text x="338.3" y="171.1">1K</text>
<text x="15.8" y="176.5">L4</text>
<text x="104" y="176.5">L5</text>
<text x="11.5" y="180">HCT226</text>
<text x="99.7" y="180">HCT226</text>
<text x="310.1" y="183.6">D4</text>
<text x="332" y="183.6">R41</text>
<text x="37.8" y="190.6">U13</text>
<text x="79.4" y="190.6">C62</text>
<text x="125.9" y="190.6">U14</text>
<text x="167.6" y="190.6">C63</text>
<text x="287.6" y="187.1">1N4148W_C81598</text>
<text x="332" y="186.8">10K</text>
<text x="37.7" y="193.8">RJ711_5</text>
<text x="43.8" y="198">R61</text>
<text x="61.4" y="198">R60</text>
<text x="79.4" y="193.8">22nF</text>
<text x="125.9" y="193.8">RJ711_5</text>
<text x="132" y="198">R62</text>
<text x="149.6" y="198">R63</text>
<text x="167.6" y="193.8">22nF</text>
<text x="215.3" y="197.7">WJ127-5.0-4P</text>
<text x="224.6" y="194">CN1</text>
<text x="43.8" y="201.1">100</text>
<text x="61.4" y="201.1">10K</text>
<text x="131.9" y="201.1">100</text>
<text x="149.6" y="201.1">10K</text>
<text x="43.8" y="213.9">R69</text>
<text x="61.4" y="213.9">R68</text>
<text x="132" y="213.9">R73</text>
<text x="149.6" y="213.9">R72</text>
<text x="43.8" y="217">100</text>
<text x="61.4" y="217">10K</text>
<text x="131.9" y="217">100</text>
<text x="149.6" y="217">10K</text>
<text x="327.4" y="227.2">DZ254R-11-03-63</text>
<text x="327.4" y="224">ULTRASONIC_IN</text>
<text x="37.8" y="232.9">U17</text>
<text x="79.4" y="233">C66</text>
<text x="125.9" y="232.9">U19</text>
<text x="167.6" y="233">C68</text>
<text x="37.7" y="236.1">RJ711_5</text>
<text x="79.4" y="236.2">22nF</text>
<text x="125.9" y="236.1">RJ711_5</text>
<text x="167.6" y="236.2">22nF</text>
<text x="15.8" y="243.5">L6</text>
<text x="104" y="243.5">L7</text>
<text x="11.5" y="247.1">HCT226</text>
<text x="99.7" y="247.1">HCT226</text>
<text x="37.8" y="257.6">U16</text>
<text x="79.4" y="257.7">C65</text>
<text x="125.9" y="257.6">U18</text>
<text x="167.6" y="257.7">C67</text>
<text x="37.7" y="260.8">RJ711_5</text>
<text x="79.4" y="260.9">22nF</text>
<text x="125.9" y="260.8">RJ711_5</text>
<text x="167.6" y="260.9">22nF</text>
<text x="43.8" y="268.1">100</text>
<text x="43.8" y="265">R66</text>
<text x="61.4" y="268.1">10K</text>
<text x="61.4" y="265">R67</text>
<text x="131.9" y="268.1">100</text>
<text x="132" y="265">R70</text>
<text x="149.6" y="268.1">10K</text>
<text x="149.6" y="265">R71</text>
</g>
<g font-size="3.2" fill="#00f">
<text x="241.2" y="35.7">1</text>
<text x="287.6" y="33.9">EP</text>
<text x="293" y="35.7">40</text>
<text x="293" y="32.1">41</text>
<text x="241.2" y="39.2">2</text>
<text x="244.7" y="37.4">NC</text>
<text x="244.7" y="41">PM0</text>
<text x="276.4" y="41">SS#/HSA</text>
<text x="286.9" y="37.4">NC</text>
<text x="293" y="39.2">39</text>
<text x="241.2" y="42.7">3</text>
<text x="241.2" y="46.2">4</text>
<text x="244.7" y="44.5">PM1</text>
<text x="274.6" y="44.5">MOSI/SDA</text>
<text x="293" y="46.2">37</text>
<text x="293" y="42.7">38</text>
<text x="244.7" y="48">RESET#</text>
<text x="274.4" y="48">MISO/HSD</text>
<text x="275.6" y="51.5">SCLK/SCL</text>
<text x="293" y="53.3">35</text>
<text x="293" y="49.8">36</text>
<text x="241.2" y="56.8">7</text>
<text x="244.7" y="58.6">IAP</text>
<text x="273.3" y="55.1">CF3/HSCLK</text>
<text x="285.4" y="58.6">CF2</text>
<text x="293" y="56.8">34</text>
<text x="378.8" y="58.6">1</text>
<text x="241.2" y="60.4">8</text>
<text x="241.2" y="63.9">9</text>
<text x="244.7" y="62.1">IAN</text>
<text x="244.7" y="65.7">IBP</text>
<text x="280.8" y="65.7">IRQ1#</text>
<text x="285.4" y="62.1">CF1</text>
<text x="293" y="63.9">32</text>
<text x="293" y="60.4">33</text>
<text x="378.8" y="62.1">2</text>
<text x="378.8" y="65.7">3</text>
<text x="382.3" y="60.4">1</text>
<text x="382.3" y="63.9">2</text>
<text x="239.2" y="67.4">10</text>
<text x="239.2" y="70.9">11</text>
<text x="244.7" y="69.2">NC</text>
<text x="286.9" y="69.2">NC</text>
<text x="293" y="70.9">30</text>
<text x="293" y="67.4">31</text>
<text x="378.8" y="69.2">4</text>
<text x="382.3" y="67.4">3</text>
<text x="382.3" y="70.9">4</text>
<text x="239.2" y="74.5">12</text>
<text x="239.2" y="78">13</text>
<text x="244.7" y="72.7">NC</text>
<text x="244.7" y="76.2">IBN</text>
<text x="280.8" y="76.2">IRQ0#</text>
<text x="286.9" y="72.7">NC</text>
<text x="293" y="78">28</text>
<text x="293" y="74.5">29</text>
<text x="378.8" y="72.7">5</text>
<text x="378.8" y="76.2">6</text>
<text x="382.3" y="74.5">5</text>
<text x="382.3" y="78">6</text>
<text x="239.2" y="81.5">14</text>
<text x="244.7" y="79.8">ICP</text>
<text x="244.7" y="83.3">ICN</text>
<text x="278.5" y="79.8">CLKOUT</text>
<text x="281.6" y="83.3">CLKIN</text>
<text x="293" y="81.5">27</text>
<text x="378.8" y="79.8">7</text>
<text x="382.3" y="81.5">7</text>
<text x="239.2" y="85.1">15</text>
<text x="239.2" y="88.6">16</text>
<text x="244.7" y="86.8">INP</text>
<text x="239.2" y="92.1">17</text>
<text x="239.2" y="95.6">18</text>
<text x="244.7" y="90.3">INN</text>
<text x="244.7" y="93.9">REF_IN/OUT</text>
<text x="293" y="95.6">23</text>
<text x="239.2" y="99.2">19</text>
<text x="244.7" y="97.4">VN</text>
<text x="244.7" y="100.9">VCP</text>
<text x="285.2" y="100.9">VBP</text>
<text x="285.2" y="97.4">VAP</text>
<text x="293" y="99.2">22</text>
<text x="239.2" y="102.7">20</text>
<text x="244.7" y="104.5">NC</text>
<text x="286.9" y="104.5">NC</text>
<text x="293" y="102.7">21</text>
<text x="248.3" y="120.3">3</text>
<text x="251.8" y="122.1">OUTPUT</text>
<text x="277.9" y="125.6">Tri-state</text>
<text x="293" y="123.9">1</text>
<text x="226" y="203.2">4</text>
<text x="229.5" y="201.5">4</text>
<text x="226" y="206.8">3</text>
<text x="229.5" y="208.5">2</text>
<text x="229.5" y="205">3</text>
<text x="226" y="213.8">1</text>
<text x="226" y="210.3">2</text>
<text x="229.5" y="212.1">1</text>
<text x="325.9" y="231.5">1</text>
<text x="329.4" y="233.2">1</text>
<text x="325.9" y="235">2</text>
<text x="325.9" y="238.5">3</text>
<text x="329.4" y="236.7">2</text>
<text x="329.4" y="240.3">3</text>
</g>
<g font-size="3.2" fill="#f00">
<text x="241.2" y="49.8">5</text>
<text x="244.7" y="51.5">DVDD</text>
<text x="284.4" y="86.8">VDD</text>
<text x="293" y="85.1">26</text>
<text x="282.3" y="93.9">AVDD</text>
<text x="293" y="92.1">24</text>
<text x="248.3" y="123.9">4</text>
<text x="251.8" y="125.6">VDD</text>
</g>
<g font-size="3.2">
<text x="241.2" y="53.3">6</text>
<text x="244.7" y="55.1">DGND</text>
<text x="293" y="88.6">25</text>
<text x="282.1" y="90.3">AGND</text>
<text x="284.2" y="122.1">GND</text>
<text x="293" y="120.3">2</text>
</g>
</svg>
